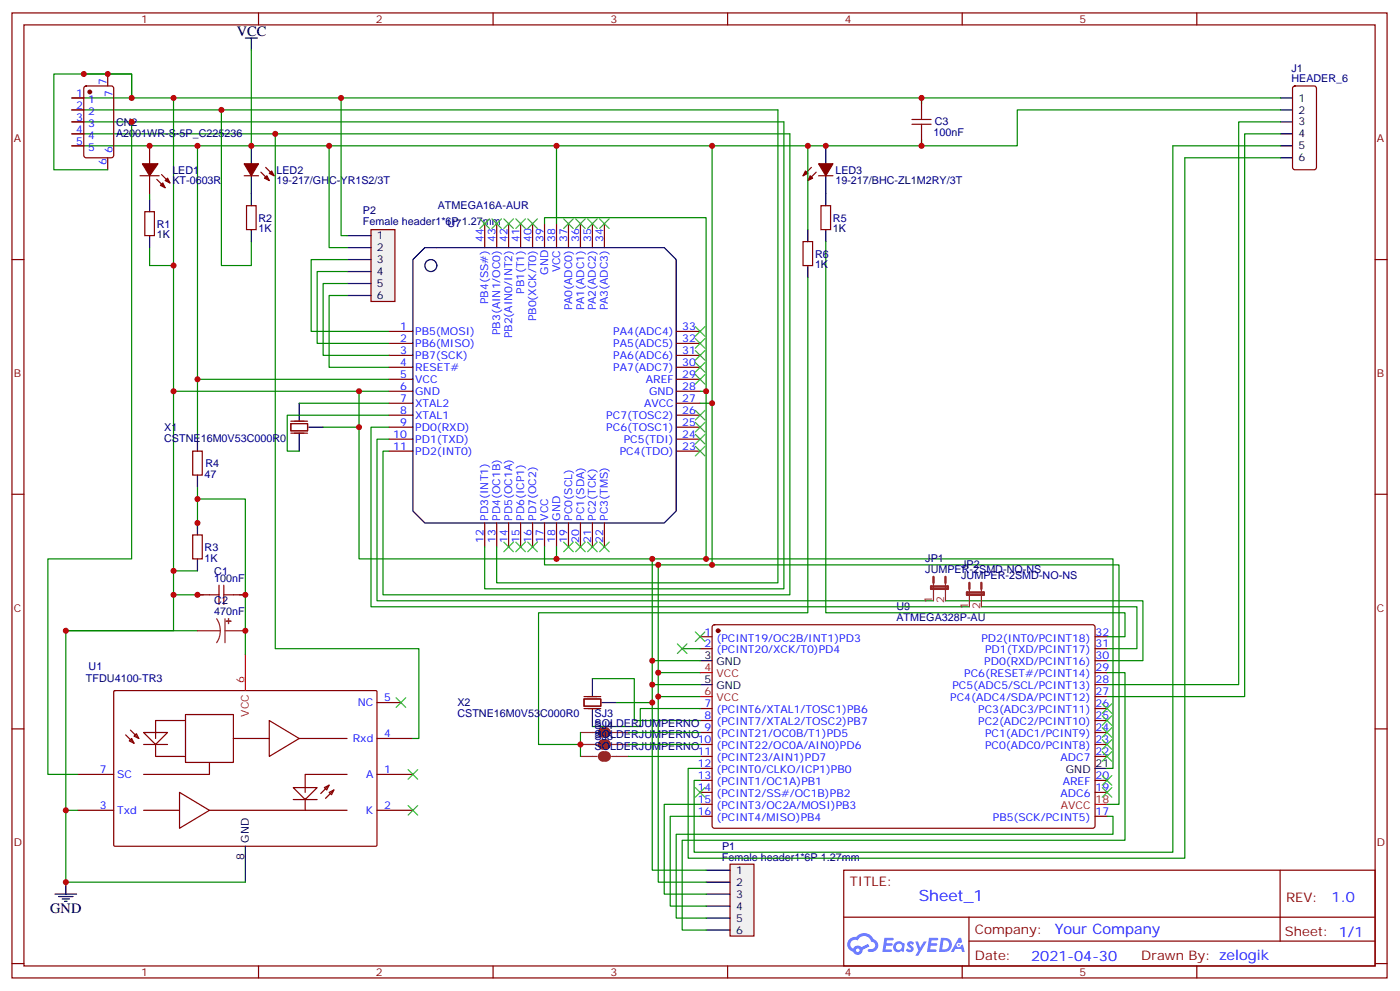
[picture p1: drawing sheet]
<svg xmlns="http://www.w3.org/2000/svg" width="413mm" height="292mm" viewBox="0 0 413 292" stroke-linecap="round" stroke-linejoin="round" font-family="sans-serif">
<g fill="none" stroke="#870000" stroke-width=".35">
<path d="M3.5 3.8h405.4v284.3h-405.4zM7.1 7.3h398.2v277.3h-398.2zM76.2 3.8v3.5M145.3 3.8v3.5M214.5 3.8v3.5M283.6 3.8v3.5M352.8 3.8v3.5M3.5 76.5h3.6M405.3 76.5h3.6M3.5 145.6h3.6M405.3 145.6h3.6M3.5 214.8h3.6"/>
<path d="M405.3 214.8h3.6M248.7 256.4h156.6v28.2h-156.6zM377.3 256.4v20.9M248.7 270.2h156.5M285.6 277.3h119.6M285.6 270.2v14.2M3.5 283.9h3.6M76.2 284.6v3.5M145.3 284.6v3.5M214.5 284.6v3.5M283.6 284.6v3.5M352.8 284.6v3.5"/>
<path d="M405.3 283.9h3.6"/>
</g>
<g fill="#5487ff">
<path d="M267.7 277.6a1.22 1.22 0 0 1 1.7 .2l-.4 .6a.47 .47 0 0 0-.3-.4 .47 .47 0 0 0-.5 .2l.1 .2a1.14 1.14 0 0 1 .8 1.8 1.14 1.14 0 0 1-1.9 0l-.2-.2 .5-.6 .7 .5a.29 .29 0 0 0 .3-.3 .29 .29 0 0 0-.2-.3 1.04 1.04 0 0 1-.6-1.7z"/>
<path d="M260.7 276.3h2.4l.3 .2-.2 .5-1.8 .1-.1 .8h1.5l.3 .4-.3 .4h-1.6l-.2 1.1h1.7l.2 .3-.2 .3-2.6 .1z"/>
<path d="M273.8 276.3h2.4l.3 .2-.1 .5-1.8 .1-.2 .8h1.6l.3 .4-.4 .4h-1.6l-.1 1.1h1.7l.2 .3-.2 .3-2.6 .1z"/>
<path d="M282.6 276.3h.7l.3 1.3-.6 .3a.69 .69 0 0 0-1 .3 .69 .69 0 0 0 .4 .9 .69 .69 0 0 0 .9-.6l.5-.2 .6 2.2h-.8l-.2-.9h-1.8l-.5 .9h-.8z"/>
<path d="M269.8 277.4h.8l.6 1.8 1.1-1.8h.9l-2.6 4.2h-.8l.9-1.5z"/>
<path d="M277.4 276.3l-.6 4.2h1.3a2.11 2.11 0 0 0 2.5-2.1 2.11 2.11 0 0 0-2.5-2.1zM278.1 277.1a1.39 1.39 0 0 1 1.7 1.4 1.39 1.39 0 0 1-1.8 1.3h-.3z"/>
<path d="M263.7 277.9a1.54 1.54 0 0 0-.1 2.2 1.54 1.54 0 0 0 2.2 .1l.6 .3 .3-2.3-.2-.3h-.4a1.49 1.49 0 0 0-2.4 0zM264 278.9a.94 .94 0 0 1 1.8 0 .94 .94 0 0 1-1.8 0z"/>
<path d="M250.4 276.7a2.18 2.18 0 0 0 1.1 3.7 1.44 1.44 0 0 0 1.6 .9 1.44 1.44 0 0 0 1.2-1.4l2-1.1-.5-.7-1.9 1a1.47 1.47 0 0 0-2.4 .4 1.39 1.39 0 0 1-.7-1.9 1.39 1.39 0 0 1 2-.5 2.12 2.12 0 0 1 2.2-1.3 2.12 2.12 0 0 1 1.9 1.7 1.14 1.14 0 0 1 1.1 1.4 1.14 1.14 0 0 1-1.7 .7 .43 .43 0 0 0-.5 .4 .43 .43 0 0 0 .4 .5 1.98 1.98 0 0 0 2.5-1.2 1.98 1.98 0 0 0-1.2-2.6 3.1 3.1 0 0 0-5.3-.6l-.9 .1zM252.3 280a.55 .55 0 0 1 1.1 0 .55 .55 0 0 1-1.1 0z"/>
<circle cx="282.6" cy="278.4" r=".26"/>
</g>
<path d="M21.2 28.9h356.3M21.2 32.4h208.1M21.2 35.9h209.9M21.2 39.4h211.6M24.7 21.8h14.1v7.1v-7.1h-22.9v28.2h15.8M65.3 32.4v45.8h8.8v-7M377.5 32.4h-77.6v10.6h-278.7" fill="none" stroke="#008700" stroke-width=".35"/>
<g fill="none" stroke="#870000" stroke-width=".35">
<path d="M21.2 28.9h3.5M21.2 32.4h3.5M21.2 35.9h3.5M21.2 39.4h3.5M24.9 25.5l.5-.2h7.4l.7 .5v20l-.4 .6-7.7 .1-.7-.5v-20zM31.7 21.8v3.5M21.2 43h3.5M31.7 46.5v3.5M72 51.8h4.2M76.9 50.7l2.5 2.5M78.3 49.3l2.5 2.5M33.6 203.7l.3-.2h77.1l.1 .3v45.4l-.3 .1h-77.1l-.2-.3z"/>
<path d="M54.7 210.5h14.1v14.1h-14.1z"/>
</g>
<g fill="#870000" stroke="#870000" stroke-width=".35">
<path d="M72 48.3h4.2l-2.1 3.5z"/>
<path d="M78 52.5l.7-.7 .7 1.4z"/>
<path d="M79.4 51.1l.7-.7 .7 1.4z"/>
<circle cx="26.5" cy="27.1" r=".53"/>
</g>
<path d="M74.1 43v5.3M74.1 51.8v5.3" fill="none" stroke="#000" stroke-width=".35"/>
<g fill="#fff" stroke="#870000" stroke-width=".35">
<path d="M42.3 215.8h7.1l-3.5 3.6z"/>
<path d="M39.5 216.9l.7-.7 .7 1.4z"/>
<path d="M38.8 217.6l.7 1.4-1.4-.7z"/>
<path d="M86.4 232.1h7.1l-3.5 3.5z"/>
<path d="M97 233.5l1.4-.7-.7 1.4z"/>
<path d="M95.6 232.1l1.4-.7-.7 1.4z"/>
</g>
<g fill="none" stroke="#870000" stroke-width=".35">
<path d="M142.9 65.9v7.1M146.4 65.9v7.1M149.9 65.9v7.1M153.5 65.9v7.1M157 65.9v7.1M160.5 65.9v7.1M164 65.9v7.1M167.6 65.9v7.1M171.1 65.9v7.1M174.6 65.9v7.1M178.2 65.9v7.1M114.7 97.6h7"/>
<path d="M199.3 97.6h7.1M114.7 101.2h7M114.7 104.7h7M114.7 108.2h7M114.7 111.8h7M114.7 115.3h7M114.7 118.8h7M199.3 101.2h7.1M199.3 104.7h7.1M199.3 108.2h7.1M199.3 111.8h7.1M199.3 115.3h7.1"/>
<path d="M199.3 118.8h7.1M114.7 122.3h7M114.7 125.9h7M114.7 129.4h7M114.7 132.9h7M199.3 122.3h7.1M199.3 125.9h7.1M199.3 129.4h7.1M199.3 132.9h7.1M142.9 154.1v7M146.4 154.1v7M149.9 154.1v7"/>
<path d="M153.5 154.1v7M157 154.1v7M160.5 154.1v7M164 154.1v7M167.6 154.1v7M171.1 154.1v7M174.6 154.1v7M178.2 154.1v7M206.4 187.6h3.5M206.4 191.1h3.5M210.1 184.3l.5-.2h111.8l.4 .7-.1 58.8-.6 .5-111.8-.1-.4-.7v-58.5zM322.8 187.6h3.5"/>
<path d="M322.8 191.1h3.5M322.8 198.2h3.5M322.8 194.7h3.5M37 216.5l2.5 2.5M38.5 215.1l2.4 2.5M42.3 219.4h7.1M45.9 219.4v3.5h8.8M54.7 212.3h-8.8v5.3M68.8 217.6h10.6M79.4 212.3l8.8 5.3-8.8 5.3zM88.2 217.6h14.1M111.1 217.6h10.6"/>
<path d="M111.1 207h7.1M206.4 219.4h3.5M206.4 208.8h3.5M206.4 212.3h3.5M206.4 215.8h3.5M322.8 219.4h3.5M322.8 208.8h3.5M322.8 212.3h3.5M322.8 215.8h3.5M322.8 205.2h3.5M322.8 201.7h3.5M22.9 238.8h10.6"/>
<path d="M22.9 228.2h10.6M42.3 238.8h10.6M52.9 233.5l8.8 5.3-8.8 5.3zM61.7 224.6v3.6h-19.4M61.7 238.8h40.6M86.4 235.6h7.1M90 235.2v3.6M97 231.4l-2.5 2.4M98.4 232.8l-2.4 2.4M102.3 228.2h-12.3v5.3M111.1 238.8h10.6M111.1 228.2h10.6"/>
<path d="M206.4 222.9h3.5M206.4 226.4h3.5M206.4 229.9h3.5M206.4 233.5h3.5M206.4 237h3.5M322.8 222.9h3.5M322.8 229.9h3.5M322.8 233.5h3.5M206.4 240.5h3.5M322.8 240.5h3.5"/>
</g>
<g fill="none" stroke="#000" stroke-width=".35">
<path d="M72.3 11.2h3.5M74.1 11.2v3.5M121.7 76.5l3.5-3.5h70.6l3.5 3.5v74.1l-3.5 3.5h-70.6l-3.5-3.5zM206.4 194.7h3.5M206.4 201.7h3.5M322.8 226.4h3.5M19.4 259.9v3.6M72.3 249.3v10.6M16.2 263.5h6.4M17.3 264.2h4.2M18.3 264.9h2.2M19 265.6h.8"/>
<circle cx="127" cy="78.2" r="1.76"/>
</g>
<path d="M72.3 192.9v10.6M206.4 198.2h3.5M206.4 205.2h3.5M322.8 237h3.5" fill="none" stroke="#f00" stroke-width=".35"/>
<g fill="none" stroke="#008700" stroke-width=".35">
<path d="M74.1 14.7v28.3M38.8 35.9v128.8h-24.7v63.5h8.8M51.2 28.9v139.3h7M81.1 39.4v151.7h42.4v26.5h-1.8M44.1 57.1v1.7M58.2 43v86.4M164 43v22.9M209.9 43v75.8h-3.5M44.1 73v5.2h7.1M160.5 65.9v-1.8h47.6v51.2M51.2 115.3h63.5M58.2 111.8h56.5"/>
<path d="M88.2 118.8h26.5M105.8 115.3v49.4h58.2M206.4 115.3h1.7v49.4h-44.1v-3.6M209.9 118.8v47.6h-49.4v-5.3M114.7 122.3h-30v10.6h3.5M58.2 143.5v12.4M58.2 147h14.1v45.9M51.2 168.2v17.6h-31.8v74.1h52.9M51.2 175.3h8.8M70.6 175.3h1.7M19.4 185.8h38.8M19.4 238.8h3.5"/>
</g>
<path d="M116.8 205.6l2.8 2.8M119.6 205.6l-2.8 2.8M120.3 226.8l2.8 2.8M120.3 237.3l2.8 2.9M123.1 226.8l-2.8 2.8M123.1 237.3l-2.8 2.9" fill="none" stroke="#3c3" stroke-width=".35"/>
<circle cx="211.7" cy="185.8" r=".53" fill="#870000" stroke="#870000" stroke-width=".35"/>
<path d="M215.2 254.6h7v21.2h-7z" fill="#f0f0f0" stroke="#870000" stroke-width=".35"/>
<path d="M208.1 256.4h7.1M208.1 259.9h7.1M208.1 263.5h7.1M208.1 267h7.1M208.1 270.5h7.1M208.1 274h7.1" fill="none" stroke="#000" stroke-width=".35"/>
<path d="M109.4 67.7h7v21.1h-7z" fill="#f0f0f0" stroke="#870000" stroke-width=".35"/>
<g fill="none" stroke="#000" stroke-width=".35">
<path d="M377.5 39.4h3.5M377.5 35.9h3.5M377.5 32.4h3.5M377.5 28.9h3.5M44.1 58.8v3.6M74.1 57.1v3.5M243.4 43v5.3M243.4 51.8v8.8M377.5 46.5h3.5M377.5 43h3.5M44.1 69.4v3.6M74.1 67.7v3.5"/>
<path d="M102.3 69.4h7.1M102.3 73h7.1M102.3 76.5h7.1M238.1 67.7v3.5M238.1 78.2v3.6M243.4 67.7v3.5M102.3 80h7.1M102.3 83.5h7.1M102.3 87.1h7.1M88.2 118.8v5.3M58.2 129.4v3.5M58.2 140v3.5"/>
<path d="M88.2 127.6v5.3M91 125.9h4.2M58.2 154.1v3.5M58.2 164.7v3.5M174.6 200v5.2M174.6 208.8v5.3M177.4 207h4.3"/>
</g>
<g fill="none" stroke="#008700" stroke-width=".35">
<path d="M100.5 28.9v40.5h1.8M229.3 32.4v139.3h-82.9v-10.6M231.1 35.9v137.6h-88.2v-12.4M232.8 39.4v135.9h-119.9v-42.4h1.8M271.6 28.9v1.7M377.5 35.9h-12.4v165.8h-38.8M377.5 39.4h-10.6v165.8h-40.6M97 43v30h5.3M238.1 43v24.7M271.6 41.2v1.8M377.5 46.5h-28.3v206.4h-146.4v-26.5h3.6M377.5 43h-31.8v208.1h-141.1v-21.2h1.8"/>
<path d="M102.3 76.5h-10.6v21.1h23M243.4 71.2v109.4h88.2v7h-5.3M102.3 80h-8.8v21.2h21.2M102.3 83.5h-7.1v21.2h19.5M102.3 87.1h-5.3v21.1h17.7M238.1 81.8v98.8h-79.4v38.8h12.4M95.2 125.9h10.6M114.7 129.4h-3.6v47.6h164.1M114.7 125.9h-5.3v52.9h176.4M192.3 164.7v37M194 166.4v38.8M208.1 164.7h120v61.7h-1.8"/>
<path d="M209.9 166.4h119.9v70.6h-3.5M278.7 177h58.2v17.7h-10.6M289.3 178.8h45.8v12.3h-8.8M174.6 200h12.4v12.3h19.4M192.3 194.7h14.1M194 198.2h12.4M201.1 191.1h5.3M326.3 198.2h5.3v49.4h-130.5v26.4h7M171.1 215.8v7.1M181.7 207h10.6M185.2 215.8h21.2M185.2 219.4h21.2"/>
<path d="M206.4 205.2h-12.4v54.7h14.1M206.4 201.7h-14.1v54.7h15.8M206.4 208.8h-17.7v5.3h-14.1M185.2 222.9h21.2M206.4 237h-10.6v26.5h12.3M206.4 240.5h-8.8v26.5h10.5M326.3 240.5h1.8v5.3h-128.8v24.7h8.8"/>
</g>
<g fill="none" stroke="#3c3" stroke-width=".35">
<path d="M141.5 64.5l2.8 2.8M144.3 64.5l-2.8 2.8M145 64.5l2.8 2.8M147.8 64.5l-2.8 2.8M148.5 64.5l2.8 2.8M151.3 64.5l-2.8 2.8M152 64.5l2.9 2.8M154.9 64.5l-2.9 2.8M155.6 64.5l2.8 2.8M158.4 64.5l-2.8 2.8M166.2 64.5l2.8 2.8M169 64.5l-2.8 2.8"/>
<path d="M169.7 64.5l2.8 2.8M172.5 64.5l-2.8 2.8M173.2 64.5l2.8 2.8M176 64.5l-2.8 2.8M176.7 64.5l2.9 2.8M179.6 64.5l-2.9 2.8M205 96.2l2.8 2.9M205 99.8l2.8 2.8M207.8 96.2l-2.8 2.9M207.8 99.8l-2.8 2.8M205 103.3l2.8 2.8M205 106.8l2.8 2.8"/>
<path d="M205 110.3l2.8 2.9M207.8 103.3l-2.8 2.8M207.8 106.8l-2.8 2.8M207.8 110.3l-2.8 2.9M205 120.9l2.8 2.9M205 124.5l2.8 2.8M205 128l2.8 2.8M205 131.5l2.8 2.8M207.8 120.9l-2.8 2.9M207.8 124.5l-2.8 2.8M207.8 128l-2.8 2.8M207.8 131.5l-2.8 2.8"/>
<path d="M148.5 159.7l2.8 2.9M151.3 159.7l-2.8 2.9M152 159.7l2.9 2.9M154.9 159.7l-2.9 2.9M155.6 159.7l2.8 2.9M158.4 159.7l-2.8 2.9M166.2 159.7l2.8 2.9M169 159.7l-2.8 2.9M169.7 159.7l2.8 2.9M172.5 159.7l-2.8 2.9M173.2 159.7l2.8 2.9M176 159.7l-2.8 2.9"/>
<path d="M176.7 159.7l2.9 2.9M179.6 159.7l-2.9 2.9M199.7 189.7l2.8 2.8M202.5 189.7l-2.8 2.8M205 186.2l2.8 2.8M207.8 186.2l-2.8 2.8M324.9 207.4l2.8 2.8M324.9 210.9l2.8 2.8M324.9 214.4l2.8 2.8M324.9 217.9l2.8 2.9M327.7 207.4l-2.8 2.8M327.7 210.9l-2.8 2.8"/>
<path d="M327.7 214.4l-2.8 2.8M327.7 217.9l-2.8 2.9M205 232.1l2.8 2.8M207.8 232.1l-2.8 2.8M324.9 221.5l2.8 2.8M324.9 228.5l2.8 2.9M324.9 232.1l2.8 2.8M327.7 221.5l-2.8 2.8M327.7 228.5l-2.8 2.9M327.7 232.1l-2.8 2.8"/>
</g>
<g fill="none" stroke="#870000" stroke-width=".35">
<path d="M271.6 28.9v3.5M271.6 39.4v3.6M381.2 25.5l.5-.2h5.6l.7 .5 .1 23.5-.5 .7h-5.9l-.6-.4-.1-23.6zM41.3 51.8h5.6M44.1 43v5.3M44.1 51.8v5.3M46.2 52.8l2.5 2.5M47.6 51.4l2.5 2.5M239.2 49.3l-2.5 2.5M240.6 50.7l-2.5 2.5M241.3 51.8h4.2M42.7 62.4h2.8v7h-2.8z"/>
<path d="M72.7 60.6h2.8v7.1h-2.8zM236.7 71.2h2.8v7h-2.8zM242 60.6h2.8v7.1h-2.8zM56.8 132.9h2.8v7.1h-2.8zM56.8 157.6h2.8v7.1h-2.8zM58.2 175.3h3.5M68.8 175.3h3.5"/>
</g>
<g fill="#870000" stroke="#870000" stroke-width=".35">
<path d="M241.3 48.3h4.2l-2.1 3.5z"/>
<path d="M238.8 51.8l.7 .7-1.4 .7z"/>
<path d="M237.4 50.4l.7 .7-1.4 .7z"/>
<path d="M47.3 54.6l.7-.7 .7 1.4z"/>
<path d="M48.7 53.2l.7-.7 .7 1.4z"/>
<path d="M42 48.3h4.6l-2.5 3.5z"/>
</g>
<path d="M177.8 215.1a.71 .71 0 0 0-.7 .7 .71 .71 0 0 0 .7 .7M177.8 218.7a.71 .71 0 0 0-.7 .7 .71 .71 0 0 0 .7 .7M178.5 215.1a.71 .71 0 0 1 .7 .7 .71 .71 0 0 1-.7 .7M178.5 218.7a.71 .71 0 0 1 .7 .7 .71 .71 0 0 1-.7 .7M177.8 222.2a.71 .71 0 0 0-.7 .7 .71 .71 0 0 0 .7 .7M178.5 222.2a.71 .71 0 0 1 .7 .7 .71 .71 0 0 1-.7 .7" fill="none" stroke="#8c2424" stroke-width="1.8"/>
<g fill="none" stroke="#8c2424" stroke-width=".35">
<path d="M275.2 171.7v5.3M278.7 171.7v5.3M285.8 173.5v5.3M289.3 173.5v5.3M58.2 185.8h6.7M63.9 182.3l.8 1.7 .2 1.8M64.9 185.8l-.2 1.9-.8 1.7M66.3 185.8h6M66.3 182.3v7.1M171.1 215.8h4.9M171.1 219.4h4.9M180.3 215.8h4.9"/>
<path d="M180.3 219.4h4.9M171.1 222.9h4.9M180.3 222.9h4.9"/>
</g>
<path d="M268.8 36.6h5.7M268.8 35.2h5.7M271.6 32.4v2.8M271.6 36.6v2.8M61.7 175.3h2.9M64.6 172.4v5.7M66 175.3h2.8M66 172.4v5.7" fill="none" stroke="#a10000" stroke-width=".35"/>
<path d="M85.7 124.8h5v2.1h-5zM85.7 124.1h5M85.7 127.6h5M172.2 206h4.9v2.1h-4.9zM172.2 205.2h4.9M172.2 208.8h4.9" fill="none" stroke="#871200" stroke-width=".35"/>
<g fill="#8c2424" stroke="#8c2424" stroke-width=".35">
<path d="M67.3 182.3l.1 1.4z"/>
<path d="M66.7 183l1.4 .1z"/>
</g>
<path d="M274.5 172.8h4.9v.7h-4.9zM275.2 170v1.7M278.7 170v1.7M285 174.6h5v.7h-5zM285.8 171.7v1.8M289.3 171.7v1.8" fill="none" stroke="#8c2424" stroke-width=".71"/>
<g fill="#c00">
<circle cx="38.8" cy="28.9" r=".88"/>
<circle cx="74.1" cy="43" r=".88"/>
<circle cx="65.3" cy="32.4" r=".88"/>
<circle cx="38.8" cy="35.9" r=".88"/>
<circle cx="58.2" cy="43" r=".88"/>
<circle cx="51.2" cy="28.9" r=".88"/>
<circle cx="58.2" cy="147" r=".88"/>
<circle cx="19.4" cy="238.8" r=".88"/>
<circle cx="51.2" cy="78.2" r=".88"/>
<circle cx="51.2" cy="175.3" r=".88"/>
<circle cx="19.4" cy="185.8" r=".88"/>
<circle cx="72.3" cy="175.3" r=".88"/>
<circle cx="51.2" cy="168.2" r=".88"/>
<circle cx="24.7" cy="21.8" r=".88"/>
<circle cx="19.4" cy="259.9" r=".88"/>
<circle cx="209.9" cy="43" r=".88"/>
<circle cx="209.9" cy="118.8" r=".88"/>
<circle cx="58.2" cy="111.8" r=".88"/>
<circle cx="51.2" cy="115.3" r=".88"/>
<circle cx="208.1" cy="115.3" r=".88"/>
<circle cx="105.8" cy="115.3" r=".88"/>
<circle cx="164" cy="164.7" r=".88"/>
<circle cx="164" cy="43" r=".88"/>
<circle cx="97" cy="43" r=".88"/>
<circle cx="100.5" cy="28.9" r=".88"/>
<circle cx="194" cy="166.4" r=".88"/>
<circle cx="194" cy="205.2" r=".88"/>
<circle cx="192.3" cy="164.7" r=".88"/>
<circle cx="192.3" cy="201.7" r=".88"/>
<circle cx="194" cy="198.2" r=".88"/>
<circle cx="192.3" cy="194.7" r=".88"/>
<circle cx="208.1" cy="164.7" r=".88"/>
<circle cx="209.9" cy="166.4" r=".88"/>
<circle cx="105.8" cy="125.9" r=".88"/>
<circle cx="192.3" cy="207" r=".88"/>
<circle cx="31.8" cy="21.8" r=".88"/>
<circle cx="271.6" cy="28.9" r=".88"/>
<circle cx="271.6" cy="43" r=".88"/>
<circle cx="243.4" cy="43" r=".88"/>
<circle cx="171.1" cy="219.4" r=".88"/>
<circle cx="238.1" cy="43" r=".88"/>
<circle cx="58.2" cy="154.1" r=".88"/>
<circle cx="58.2" cy="175.3" r=".88"/>
<circle cx="72.3" cy="185.8" r=".88"/>
<circle cx="44.1" cy="43" r=".88"/>
<circle cx="81.1" cy="39.4" r=".88"/>
</g>
<text font-size="4.6" fill="#00f" x="270.8" y="265.4">Sheet_1</text>
<g font-size="4.2">
<text x="69.8" y="10.5">VCC</text>
<text x="14.8" y="269.1">GND</text>
</g>
<g font-size="4.2" fill="#00f">
<text x="392.5" y="265.7">1.0</text>
<text x="310.9" y="275.2">Your Company</text>
<text x="304" y="283">2021-04-30</text>
</g>
<g font-size="3.9" fill="#800">
<text x="250.5" y="261">TITLE:</text>
<text x="379.1" y="265.7">REV:</text>
<text x="287.4" y="275.2">Company:</text>
<text x="378.7" y="275.8">Sheet: 1/1</text>
<text x="287.4" y="282.9">Date:</text>
<text x="336.4" y="282.9">Drawn By: zelogik</text>
</g>
<g font-size="3.2" fill="#800">
<text x="41.6" y="6.8">1</text>
<text x="110.8" y="6.8">2</text>
<text x="179.9" y="6.8">3</text>
<text x="249.1" y="6.8">4</text>
<text x="318.2" y="6.8">5</text>
<text x="4.1" y="41.9">A</text>
<text x="405.9" y="41.9">A</text>
<text x="4.1" y="111.1">B</text>
<text x="405.9" y="111.1">B</text>
<text x="4.1" y="180.2">C</text>
<text x="405.9" y="180.2">C</text>
<text x="4.1" y="249.3">D</text>
<text x="405.9" y="249.3">D</text>
<text x="41.6" y="287.6">1</text>
<text x="110.8" y="287.6">2</text>
<text x="179.9" y="287.6">3</text>
<text x="249.1" y="287.6">4</text>
<text x="318.2" y="287.6">5</text>
</g>
<g font-size="3.2" fill="#000080">
<text x="380.7" y="21.1">J1</text>
<text x="380.7" y="24.3">HEADER_6</text>
<text x="34.2" y="40.3">A2001WR-S-5P_C225236</text>
<text x="34.2" y="37">CN2</text>
<text x="275.2" y="40.1">100nF</text>
<text x="275.5" y="37">C3</text>
<text x="50.8" y="51.1">LED1</text>
<text x="81.5" y="51.2">LED2</text>
<text x="246.2" y="51.1">LED3</text>
<text x="50.8" y="54.3">KT-0603R</text>
<text x="81.5" y="54.3">19-217/GHC-YR1S2/3T</text>
<text x="246.2" y="54.4">19-217/BHC-ZL1M2RY/3T</text>
<text x="76.2" y="65.3">R2</text>
<text x="107" y="63.2">P2</text>
<text x="129.1" y="61.7">ATMEGA16A-AUR</text>
<text x="245.5" y="65.3">R5</text>
<text x="46.2" y="70.2">1K</text>
<text x="46.2" y="67.1">R1</text>
<text x="76.2" y="68.4">1K</text>
<text x="107" y="66.4">Female header1*6P 1.27mm</text>
<text x="131.9" y="67">U7</text>
<text x="245.5" y="68.4">1K</text>
<text x="240.2" y="75.9">R6</text>
<text x="240.2" y="79">1K</text>
<text x="48.4" y="130.2">CSTNE16M0V53C000R0</text>
<text x="48.4" y="127">X1</text>
<text x="60.6" y="137.6">R4</text>
<text x="60.3" y="140.8">47</text>
<text x="60.3" y="165.4">1K</text>
<text x="60.3" y="162.3">R3</text>
<text x="272.8" y="165.7">JP1</text>
<text x="283.3" y="167.4">JP2</text>
<text x="63.2" y="171.4">100nF</text>
<text x="63.2" y="169.4">C1</text>
<text x="272.8" y="168.9">JUMPER-2SMD-NO-NS</text>
<text x="283.3" y="170.7">JUMPER-2SMD-NO-NS</text>
<text x="63.2" y="178.1">C2</text>
<text x="264.2" y="179.6">U9</text>
<text x="63.2" y="181.3">470nF</text>
<text x="264.2" y="183">ATMEGA328P-AU</text>
<text x="26.1" y="197.6">U1</text>
<text x="25.3" y="201.1">TFDU4100-TR3</text>
<text x="134.8" y="208.1">X2</text>
<text x="134.8" y="211.3">CSTNE16M0V53C000R0</text>
<text x="175.3" y="214.1">SOLDERJUMPERNO</text>
<text x="175.3" y="211.1">SJ3</text>
<text x="175.3" y="214.7">SJ4</text>
<text x="175.3" y="217.6">SOLDERJUMPERNO</text>
<text x="175.3" y="221.1">SOLDERJUMPERNO</text>
<text x="175.3" y="218.2">SJ5</text>
<text x="212.8" y="250.4">P1</text>
<text x="212.8" y="253.6">Female header1*6P 1.27mm</text>
</g>
<g font-size="3.2" fill="#00f">
<text x="22.5" y="28.5">1</text>
<text x="31.4" y="25.2" transform="rotate(-90 31.4 25.2)">7</text>
<text x="33.2" y="28.6" transform="rotate(-90 33.2 28.6)">7</text>
<text x="22.5" y="32">2</text>
<text x="22.5" y="35.6">3</text>
<text x="26" y="30.3">1</text>
<text x="26" y="33.8">2</text>
<text x="22.5" y="39.1">4</text>
<text x="26" y="37.3">3</text>
<text x="26" y="40.9">4</text>
<text x="22.5" y="42.6">5</text>
<text x="26" y="44.4">5</text>
<text x="33.2" y="45.2" transform="rotate(-90 33.2 45.2)">6</text>
<text x="31.4" y="48.7" transform="rotate(-90 31.4 48.7)">6</text>
<text x="142.5" y="71.2" transform="rotate(-90 142.5 71.2)">44</text>
<text x="146" y="71.2" transform="rotate(-90 146 71.2)">43</text>
<text x="149.6" y="71.2" transform="rotate(-90 149.6 71.2)">42</text>
<text x="153.1" y="71.2" transform="rotate(-90 153.1 71.2)">41</text>
<text x="156.6" y="71.2" transform="rotate(-90 156.6 71.2)">40</text>
<text x="160.2" y="71.2" transform="rotate(-90 160.2 71.2)">39</text>
<text x="163.7" y="71.2" transform="rotate(-90 163.7 71.2)">38</text>
<text x="167.2" y="71.2" transform="rotate(-90 167.2 71.2)">37</text>
<text x="170.7" y="71.2" transform="rotate(-90 170.7 71.2)">36</text>
<text x="174.3" y="71.2" transform="rotate(-90 174.3 71.2)">35</text>
<text x="177.8" y="71.2" transform="rotate(-90 177.8 71.2)">34</text>
<text x="161.6" y="80.9" transform="rotate(-90 161.6 80.9)">GND</text>
<text x="165.1" y="80.3" transform="rotate(-90 165.1 80.3)">VCC</text>
<text x="143.9" y="89.6" transform="rotate(-90 143.9 89.6)">PB4(SS#)</text>
<text x="154.5" y="86.6" transform="rotate(-90 154.5 86.6)">PB1(T1)</text>
<text x="158" y="94.7" transform="rotate(-90 158 94.7)">PB0(XCK/T0)</text>
<text x="168.6" y="91.5" transform="rotate(-90 168.6 91.5)">PA0(ADC0)</text>
<text x="172.2" y="91.5" transform="rotate(-90 172.2 91.5)">PA1(ADC1)</text>
<text x="175.7" y="91.5" transform="rotate(-90 175.7 91.5)">PA2(ADC2)</text>
<text x="179.2" y="91.5" transform="rotate(-90 179.2 91.5)">PA3(ADC3)</text>
<text x="117.9" y="97.3">1</text>
<text x="117.9" y="100.8">2</text>
<text x="122.4" y="98.7">PB5(MOSI)</text>
<text x="147.5" y="98.7" transform="rotate(-90 147.5 98.7)">PB3(AIN1/OC0)</text>
<text x="151" y="99.7" transform="rotate(-90 151 99.7)">PB2(AIN0/INT2)</text>
<text x="180.8" y="98.7">PA4(ADC4)</text>
<text x="201.1" y="100.8">32</text>
<text x="201.1" y="97.3">33</text>
<text x="117.9" y="104.4">3</text>
<text x="117.9" y="107.9">4</text>
<text x="122.4" y="102.2">PB6(MISO)</text>
<text x="122.4" y="105.8">PB7(SCK)</text>
<text x="180.8" y="105.8">PA6(ADC6)</text>
<text x="180.8" y="102.2">PA5(ADC5)</text>
<text x="201.1" y="107.9">30</text>
<text x="201.1" y="104.4">31</text>
<text x="117.9" y="111.4">5</text>
<text x="122.4" y="109.3">RESET#</text>
<text x="122.4" y="112.8">VCC</text>
<text x="180.8" y="109.3">PA7(ADC7)</text>
<text x="190.4" y="112.8">AREF</text>
<text x="201.1" y="111.4">29</text>
<text x="117.9" y="114.9">6</text>
<text x="117.9" y="118.5">7</text>
<text x="122.4" y="116.3">GND</text>
<text x="122.4" y="119.9">XTAL2</text>
<text x="189.8" y="119.9">AVCC</text>
<text x="191.3" y="116.3">GND</text>
<text x="201.1" y="118.5">27</text>
<text x="201.1" y="114.9">28</text>
<text x="117.9" y="122">8</text>
<text x="117.9" y="125.5">9</text>
<text x="122.4" y="123.4">XTAL1</text>
<text x="178.7" y="123.4">PC7(TOSC2)</text>
<text x="201.1" y="125.5">25</text>
<text x="201.1" y="122">26</text>
<text x="115.9" y="129">10</text>
<text x="122.4" y="126.9">PD0(RXD)</text>
<text x="122.4" y="130.5">PD1(TXD)</text>
<text x="178.7" y="126.9">PC6(TOSC1)</text>
<text x="183.9" y="130.5">PC5(TDI)</text>
<text x="201.1" y="129">24</text>
<text x="115.9" y="132.6">11</text>
<text x="122.4" y="134">PD2(INT0)</text>
<text x="182.7" y="134">PC4(TDO)</text>
<text x="201.1" y="132.6">23</text>
<text x="143.9" y="153.4" transform="rotate(-90 143.9 153.4)">PD3(INT1)</text>
<text x="147.5" y="153.4" transform="rotate(-90 147.5 153.4)">PD4(OC1B)</text>
<text x="151" y="153.4" transform="rotate(-90 151 153.4)">PD5(OC1A)</text>
<text x="154.5" y="153.4" transform="rotate(-90 154.5 153.4)">PD6(ICP1)</text>
<text x="158" y="153.4" transform="rotate(-90 158 153.4)">PD7(OC2)</text>
<text x="161.6" y="153.4" transform="rotate(-90 161.6 153.4)">VCC</text>
<text x="165.1" y="153.4" transform="rotate(-90 165.1 153.4)">GND</text>
<text x="168.6" y="153.4" transform="rotate(-90 168.6 153.4)">PC0(SCL)</text>
<text x="172.2" y="153.4" transform="rotate(-90 172.2 153.4)">PC1(SDA)</text>
<text x="175.7" y="153.4" transform="rotate(-90 175.7 153.4)">PC2(TCK)</text>
<text x="179.2" y="153.4" transform="rotate(-90 179.2 153.4)">PC3(TMS)</text>
<text x="142.5" y="159.9" transform="rotate(-90 142.5 159.9)">12</text>
<text x="146" y="159.9" transform="rotate(-90 146 159.9)">13</text>
<text x="149.6" y="159.9" transform="rotate(-90 149.6 159.9)">14</text>
<text x="153.1" y="159.9" transform="rotate(-90 153.1 159.9)">15</text>
<text x="156.6" y="159.9" transform="rotate(-90 156.6 159.9)">16</text>
<text x="160.2" y="159.9" transform="rotate(-90 160.2 159.9)">17</text>
<text x="163.7" y="159.9" transform="rotate(-90 163.7 159.9)">18</text>
<text x="167.2" y="159.9" transform="rotate(-90 167.2 159.9)">19</text>
<text x="170.7" y="159.9" transform="rotate(-90 170.7 159.9)">20</text>
<text x="174.3" y="159.9" transform="rotate(-90 174.3 159.9)">21</text>
<text x="177.8" y="159.9" transform="rotate(-90 177.8 159.9)">22</text>
<text x="207.7" y="187.3">1</text>
<text x="207.7" y="190.8">2</text>
<text x="211.2" y="189">(PCINT19/OC2B/INT1)PD3</text>
<text x="289.3" y="189">PD2(INT0/PCINT18)</text>
<text x="323" y="190.8">31</text>
<text x="323" y="187.3">32</text>
<text x="211.2" y="192.5">(PCINT20/XCK/T0)PD4</text>
<text x="290.1" y="196.1">PD0(RXD/PCINT16)</text>
<text x="290.4" y="192.5">PD1(TXD/PCINT17)</text>
<text x="323" y="197.8">29</text>
<text x="323" y="194.3">30</text>
<text x="280.8" y="203.1">PC5(ADC5/SCL/PCINT13)</text>
<text x="284.2" y="199.6">PC6(RESET#/PCINT14)</text>
<text x="323" y="201.4">28</text>
<text x="105.5" y="208.1">NC</text>
<text x="113.2" y="206.7">5</text>
<text x="207.7" y="208.4">7</text>
<text x="280.1" y="206.7">PC4(ADC4/SDA/PCINT12)</text>
<text x="323" y="208.4">26</text>
<text x="323" y="204.9">27</text>
<text x="207.7" y="211.9">8</text>
<text x="207.7" y="215.5">9</text>
<text x="211.2" y="210.2">(PCINT6/XTAL1/TOSC1)PB6</text>
<text x="211.2" y="213.7">(PCINT7/XTAL2/TOSC2)PB7</text>
<text x="288.3" y="213.7">PC2(ADC2/PCINT10)</text>
<text x="288.3" y="210.2">PC3(ADC3/PCINT11)</text>
<text x="323" y="215.5">24</text>
<text x="323" y="211.9">25</text>
<text x="104" y="218.7">Rxd</text>
<text x="113.2" y="217.2">4</text>
<text x="205.7" y="219">10</text>
<text x="211.2" y="217.2">(PCINT21/OC0B/T1)PD5</text>
<text x="211.2" y="220.8">(PCINT22/OC0A/AIN0)PD6</text>
<text x="290.4" y="220.8">PC0(ADC0/PCINT8)</text>
<text x="290.4" y="217.2">PC1(ADC1/PCINT9)</text>
<text x="323" y="219">23</text>
<text x="29.4" y="227.8">7</text>
<text x="113.2" y="227.8">1</text>
<text x="205.7" y="222.5">11</text>
<text x="205.7" y="226.1">12</text>
<text x="211.2" y="224.3">(PCINT23/AIN1)PD7</text>
<text x="211.2" y="227.8">(PCINT0/CLKO/ICP1)PB0</text>
<text x="312.6" y="224.3">ADC7</text>
<text x="323" y="222.5">22</text>
<text x="34.6" y="229.2">SC</text>
<text x="107.9" y="229.2">A</text>
<text x="205.7" y="229.6">13</text>
<text x="205.7" y="233.1">14</text>
<text x="211.2" y="231.4">(PCINT1/OC1A)PB1</text>
<text x="313.3" y="231.4">AREF</text>
<text x="323" y="233.1">19</text>
<text x="323" y="229.6">20</text>
<text x="29.4" y="238.4">3</text>
<text x="34.6" y="239.8">Txd</text>
<text x="107.9" y="239.8">K</text>
<text x="113.2" y="238.4">2</text>
<text x="205.7" y="236.6">15</text>
<text x="211.2" y="234.9">(PCINT2/SS#/OC1B)PB2</text>
<text x="211.2" y="238.4">(PCINT3/OC2A/MOSI)PB3</text>
<text x="312.6" y="234.9">ADC6</text>
<text x="205.7" y="240.2">16</text>
<text x="211.2" y="241.9">(PCINT4/MISO)PB4</text>
<text x="292.7" y="241.9">PB5(SCK/PCINT5)</text>
<text x="323" y="240.2">17</text>
</g>
<g font-size="3.2">
<text x="382.8" y="29.9">1</text>
<text x="382.8" y="33.4">2</text>
<text x="382.8" y="40.5">4</text>
<text x="382.8" y="37">3</text>
<text x="382.8" y="47.6">6</text>
<text x="382.8" y="44">5</text>
<text x="111.1" y="70.5">1</text>
<text x="111.1" y="74">2</text>
<text x="111.1" y="77.5">3</text>
<text x="111.1" y="81.1">4</text>
<text x="111.1" y="84.6">5</text>
<text x="111.1" y="88.1">6</text>
<text x="207.7" y="194.3">3</text>
<text x="211.2" y="196.1">GND</text>
<text x="207.7" y="201.4">5</text>
<text x="211.2" y="203.1">GND</text>
<text x="314.2" y="227.8">GND</text>
<text x="323" y="226.1">21</text>
<text x="73.4" y="248.3" transform="rotate(-90 73.4 248.3)">GND</text>
<text x="72" y="253.5" transform="rotate(-90 72 253.5)">8</text>
<text x="217" y="257.5">1</text>
<text x="217" y="261">2</text>
<text x="217" y="264.5">3</text>
<text x="217" y="268">4</text>
<text x="217" y="271.6">5</text>
<text x="217" y="275.1">6</text>
</g>
<g font-size="3.2" fill="#8d2323">
<text x="274.8" y="177.6" transform="rotate(-90 274.8 177.6)">1</text>
<text x="278.3" y="177.6" transform="rotate(-90 278.3 177.6)">2</text>
<text x="285.4" y="179.4" transform="rotate(-90 285.4 179.4)">1</text>
<text x="288.9" y="179.4" transform="rotate(-90 288.9 179.4)">2</text>
</g>
<g font-size="3.2" fill="#f00">
<text x="207.7" y="197.8">4</text>
<text x="72" y="201.4" transform="rotate(-90 72 201.4)">6</text>
<text x="211.2" y="199.6">VCC</text>
<text x="207.7" y="204.9">6</text>
<text x="211.2" y="206.7">VCC</text>
<text x="73.4" y="211.1" transform="rotate(-90 73.4 211.1)">VCC</text>
<text x="312.7" y="238.4">AVCC</text>
<text x="323" y="236.6">18</text>
</g>
</svg>
